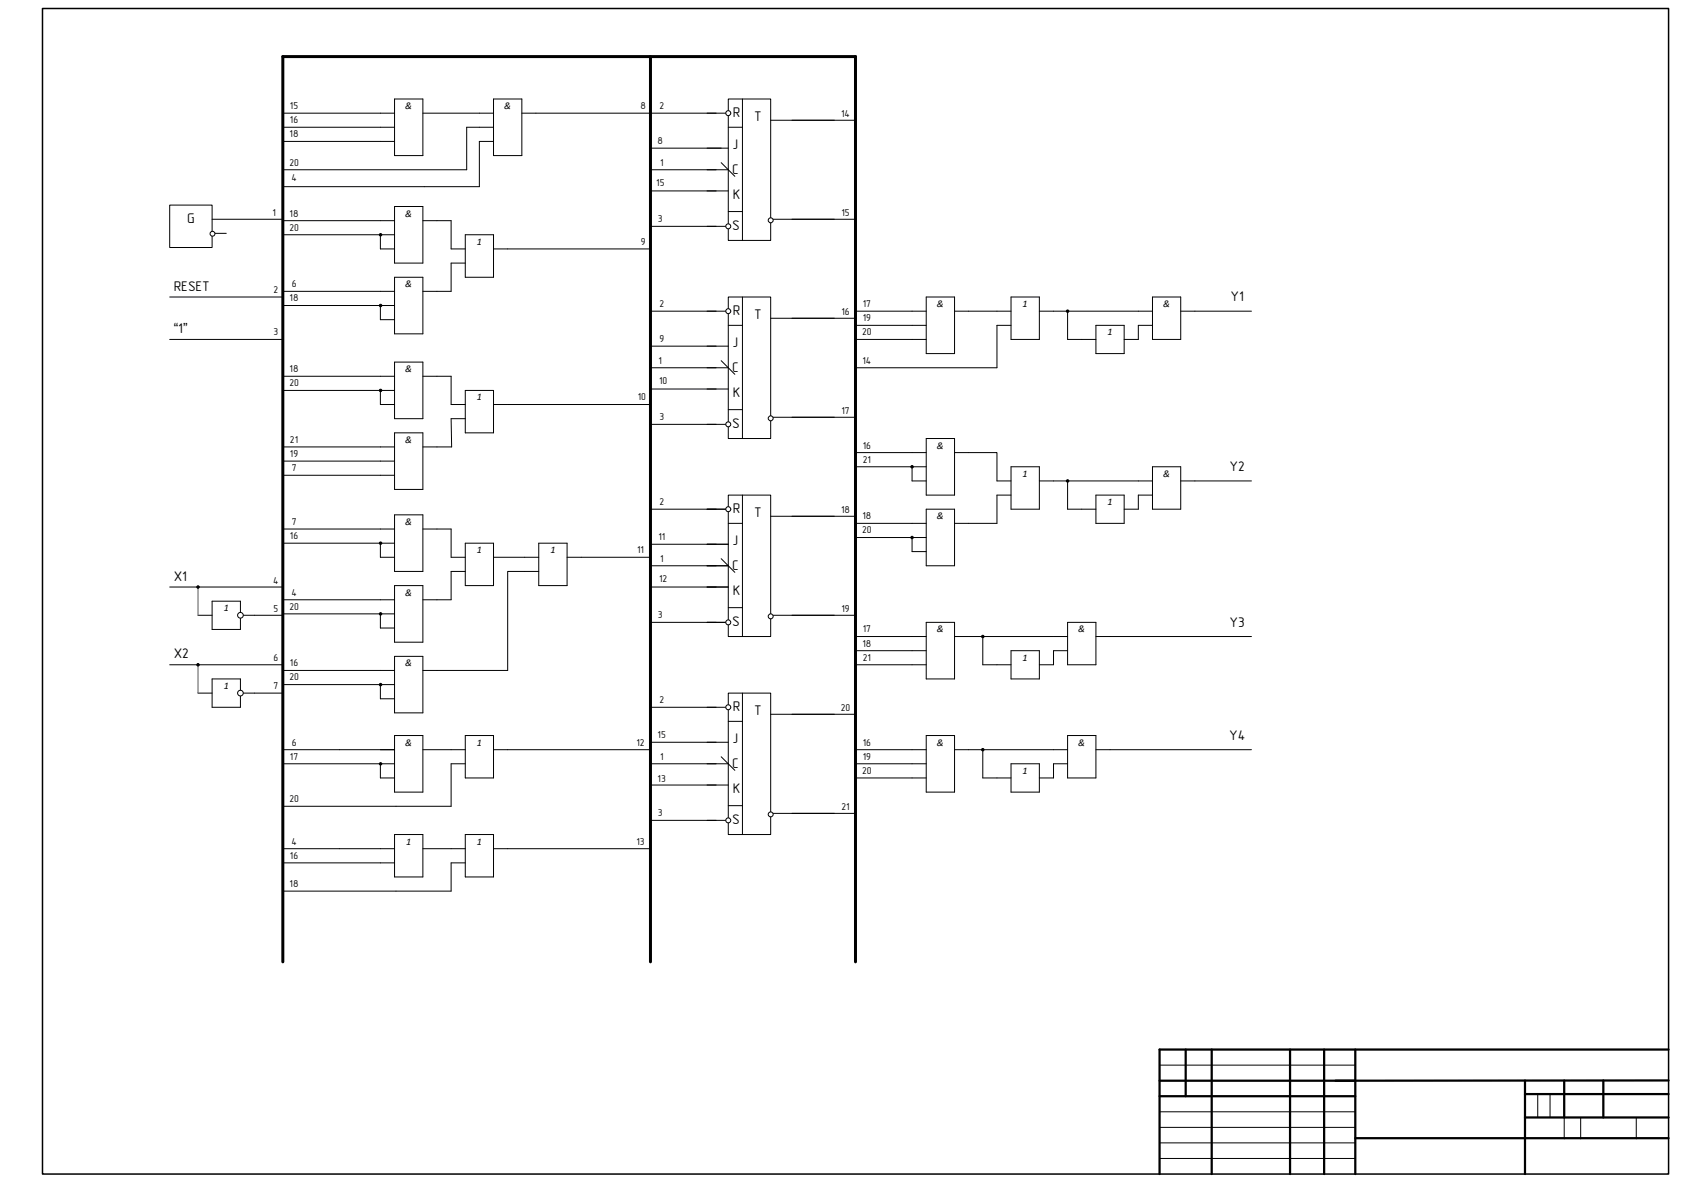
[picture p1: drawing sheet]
<svg xmlns="http://www.w3.org/2000/svg" width="594mm" height="420mm" viewBox="0 0 594 420" stroke-linecap="round" stroke-linejoin="round" font-family="sans-serif">
<path d="M15 3h574.6v411.7h-574.6z" fill="none" stroke="#000" stroke-width=".53"/>
<g fill="none" stroke="#000" stroke-width=".79">
<path d="M419 370.7v16.5M428.2 370.7v44M455.9 370.7v44M467.9 370.7v44M478.9 370.7v44M589.6 370.7h-179.9v44M409.7 381.7h69.2M409.7 387.2h69.2M538.9 381.7v33M538.9 386.5h50.7M552.7 381.7v13M566.6 381.7v13"/>
<path d="M478.9 402.1h110.7"/>
</g>
<path d="M60 72.4h14.9v15h-14.9zM74.9 77.5h25M74.9 82.4h5.1M409.7 376.2h69.2M409.7 392.7h69.2M409.7 398.2h69.2M543.4 386.5v8.2M547.7 386.5v8.2M409.7 403.7h69.2M409.7 409.2h69.2" fill="none" stroke="#000" stroke-width=".35"/>
<path d="M229.9 20v319.8M99.9 339.8v-319.8h202.4v319.8" fill="none" stroke="#000" stroke-width="1.1"/>
<circle cx="75.1" cy="82.6" r=".86" fill="#fff"/>
<g fill="none" stroke="#000" stroke-width=".35">
<path d="M60 104.9h39.9M60 119.9h39.9M60 207.4h39.9M70 217.3h4.9M74.9 212.4h10.1v9.9h-10.1zM85 217.3h5"/>
<circle cx="75.1" cy="82.6" r=".86"/>
</g>
<circle cx="85" cy="217.3" r="1" fill="#fff"/>
<g fill="none" stroke="#000" stroke-width=".35">
<path d="M90 217.3h9.9M60 234.8h39.9M74.9 239.8h10.1v10h-10.1zM70 244.8h4.9M85 244.8h5"/>
<circle cx="85" cy="217.3" r="1"/>
</g>
<path d="M70 207.4v9.9" fill="none" stroke="#00f" stroke-width=".35"/>
<circle cx="85" cy="244.8" r="1" fill="#fff"/>
<g fill="none" stroke="#000" stroke-width=".35">
<path d="M99.9 40h39.5M139.4 35h10v20h-10zM149.4 40h25M174.4 35h10v20h-10zM184.4 40h45.5M99.9 45h39.5M99.9 50h39.5M174.4 45h-9.5v15h-65M174.4 50h-5v15.9h-69.5M99.9 78h39.5M139.4 72.9h10v20h-10zM149.4 78h10v9.9h5"/>
<path d="M99.9 82.9h39.5M134.4 87.9h5M139.4 97.9h10v20h-10zM164.4 92.9h-5v10h-10M164.4 82.9h10v15h-10zM174.4 87.9h55.5M99.9 102.9h39.5M99.9 107.9h39.5M134.4 112.9h5M249.8 109.9h8.4M257.3 104.9h15v50h-15zM257.3 114.9h5.1"/>
<path d="M262.4 104.9v50M99.9 132.9h39.5M99.9 137.9h39.5M139.4 127.9h10v20h-10zM149.4 132.9h10v10h5M164.4 137.9h10v15h-10zM99.9 157.9h39.5M134.4 142.9h5M139.4 152.9h10v20h-10zM164.4 147.9h-5l.2 10h-10.2M174.4 142.9h55.5M257.3 144.7h5.1"/>
<path d="M273.1 147.4h21.7M99.9 162.9h39.5M99.9 167.9h39.5M99.9 186.9h39.5M99.9 191.9h39.5M134.4 191.9v4.9h5M139.4 181.9h10v20h-10zM149.4 186.9h10v9.9h5M164.4 191.9h10v15h-10zM174.4 196.8h16M190.4 191.9h10v15h-10zM200.4 196.8h29.5"/>
<path d="M99.9 211.9h39.5M99.9 216.8h39.5M134.4 216.8v5h5M139.4 206.9h10v19.9h-10zM164.4 201.9h-5v10h-10M190.4 201.9h-11v34.9h-30M99.9 236.8h39.5M139.4 231.9h10v19.9h-10zM90 244.8h9.9M99.9 241.8h39.5M134.4 241.8v5h5M139.4 259.8h10v20h-10z"/>
<path d="M164.4 259.8h10v15h-10zM99.9 264.8h39.5M99.9 269.8h39.5M134.4 269.8v5h5M149.4 264.8h15M164.4 269.8h-5v15h-59.5M174.4 264.8h55.5M99.9 299.8h39.5M139.4 294.8h10v15h-10zM149.4 299.8h15M164.4 294.8h10v15h-10zM174.4 299.8h55.5"/>
<path d="M99.9 304.8h39.5M164.4 304.8h-5v10h-59.5"/>
<circle cx="85" cy="244.8" r="1"/>
</g>
<path d="M70 234.8v10" fill="none" stroke="#00f" stroke-width=".35"/>
<circle cx="257.3" cy="109.9" r=".88" fill="#fff"/>
<circle cx="257.3" cy="109.9" r=".88" fill="none" stroke="#000" stroke-width=".35"/>
<circle cx="272.3" cy="147.8" r=".87" fill="#fff"/>
<g fill="none" stroke="#000" stroke-width=".35">
<path d="M272.3 112.4h22.5M249.8 122.3h7.5M249.8 129.9h7.5M249.8 137.4h7.5M254.8 127.4l4.9 4.8M249.8 149.9h7.5"/>
<circle cx="272.3" cy="147.8" r=".87"/>
</g>
<circle cx="257.3" cy="149.9" r=".88" fill="#fff"/>
<g fill="none" stroke="#000" stroke-width=".35">
<path d="M229.9 40h23.2M229.9 52.3h24.9M229.9 60h23.2M279.8 42.5h22.5M229.9 67.4h23.2M229.9 80h23.2M279.8 77.5h22.5M134.4 82.9v5M134.4 107.9v5M229.9 109.9h23.2M279.8 112.4h22.5M302.3 109.9h25"/>
<path d="M302.3 114.9h25M302.3 119.9h25M327.3 104.9h10v20h-10zM337.3 109.9h20M357.3 104.9h10v15h-10zM357.3 114.9h-5v15h-50M367.3 109.9h39.9M377.2 109.9v10h10.1M387.3 114.9h9.9v10h-9.9zM407.2 104.9h10v15h-10zM407.2 114.9h-5v5h-5M417.2 109.9h25"/>
<path d="M134.4 137.9v5M229.9 122.3h23.2M229.9 129.9h23.2M229.9 137.4h23.2M229.9 149.9h23.2M279.8 147.4h22.5M302.3 159.9h25M327.3 154.9h10v20h-10zM337.3 159.9h15v10h5M229.9 179.9h28.3M302.3 164.9h25M322.3 164.9v5h5"/>
<path d="M327.3 179.9h10v20h-10zM357.3 164.9h10v15h-10zM357.3 174.9h-5v10h-15M367.3 169.9h39.9M377.2 169.9v10h10.1M387.3 174.9h9.9v10h-9.9zM407.2 164.9h10v15h-10zM407.2 174.9h-5v5h-5M417.2 169.9h25M229.9 192.3h27.4M229.9 199.9h27.4M279.8 182.4h22.5"/>
<path d="M302.3 184.9h25M302.3 189.9h25M322.3 189.9v4.9h5M229.9 219.8h27.4M229.9 207.4h27.4M279.8 217.3h22.5M327.3 219.8h10v20h-10zM377.2 219.8h10.1v15h-10.1zM302.3 224.8h25M302.3 229.9h25M302.3 234.8h25M337.3 224.8h39.9"/>
<path d="M347.3 224.8v10h10M357.3 229.9h10v9.9h-10zM377.2 229.9h-4.9v4.9h-5M387.3 224.8h54.9M229.9 249.8h28.3M257.3 244.8h15v50h-15zM257.3 254.8h5.1M262.4 244.8v50M279.8 252.3h22.5M327.3 259.8h10v20h-10zM377.2 259.8h10.1v15h-10.1zM229.9 262.2h23.2"/>
<path d="M229.9 269.8h23.2M229.9 277.3h23.2M302.3 269.8h25M302.3 264.8h25M302.3 274.8h25M337.3 264.8h39.9M347.3 264.8v10h10M357.3 269.8h10v10h-10zM377.2 269.8h-4.9v5h-5M387.3 264.8h54.9M229.9 289.8h23.2M257.3 284.6h5.1"/>
<path d="M273.1 287.3h29.2"/>
<circle cx="134.5" cy="82.9" r=".43"/>
<circle cx="134.5" cy="107.9" r=".44"/>
<circle cx="377.2" cy="109.9" r=".44"/>
<circle cx="134.5" cy="137.9" r=".43"/>
<circle cx="257.3" cy="149.9" r=".88"/>
<circle cx="322.3" cy="164.9" r=".44"/>
<circle cx="377.2" cy="169.9" r=".44"/>
<circle cx="134.5" cy="191.9" r=".43"/>
<circle cx="322.3" cy="189.9" r=".43"/>
<circle cx="70" cy="207.4" r=".44"/>
<circle cx="134.5" cy="216.8" r=".43"/>
<circle cx="70" cy="234.8" r=".44"/>
<circle cx="347.3" cy="224.8" r=".44"/>
<circle cx="134.5" cy="241.8" r=".44"/>
<circle cx="134.5" cy="269.8" r=".43"/>
<circle cx="347.3" cy="264.8" r=".44"/>
</g>
<g fill="#000">
<circle cx="134.5" cy="82.9" r=".43"/>
<circle cx="134.5" cy="107.9" r=".44"/>
<circle cx="377.2" cy="109.9" r=".44"/>
<circle cx="134.5" cy="137.9" r=".43"/>
<circle cx="322.3" cy="164.9" r=".44"/>
<circle cx="377.2" cy="169.9" r=".44"/>
<circle cx="134.5" cy="191.9" r=".43"/>
<circle cx="322.3" cy="189.9" r=".43"/>
<circle cx="70" cy="207.4" r=".44"/>
<circle cx="134.5" cy="216.8" r=".43"/>
<circle cx="70" cy="234.8" r=".44"/>
<circle cx="347.3" cy="224.8" r=".44"/>
<circle cx="134.5" cy="241.8" r=".44"/>
<circle cx="134.5" cy="269.8" r=".43"/>
<circle cx="347.3" cy="264.8" r=".44"/>
</g>
<circle cx="257.3" cy="249.8" r=".88" fill="#fff"/>
<circle cx="257.3" cy="249.8" r=".88" fill="none" stroke="#000" stroke-width=".35"/>
<circle cx="272.3" cy="287.7" r=".87" fill="#fff"/>
<g fill="none" stroke="#000" stroke-width=".35">
<path d="M272.3 252.3h22.5M249.8 262.2h7.5M249.8 269.8h7.5M249.8 277.3h7.5M254.8 267.3l4.9 4.8M249.8 289.8h7.5"/>
<circle cx="272.3" cy="287.7" r=".87"/>
</g>
<circle cx="257.3" cy="289.8" r=".88" fill="#fff"/>
<g fill="none" stroke="#000" stroke-width=".35">
<path d="M249.8 179.9h8.4M257.3 174.9h15v49.9h-15zM262.4 174.9v49.9M257.3 184.9h5.1M257.3 214.6h5.1M273.1 217.3h21.7"/>
<circle cx="257.3" cy="289.8" r=".88"/>
</g>
<circle cx="257.3" cy="179.9" r=".88" fill="#fff"/>
<circle cx="257.3" cy="179.9" r=".88" fill="none" stroke="#000" stroke-width=".35"/>
<circle cx="272.3" cy="217.7" r=".87" fill="#fff"/>
<g fill="none" stroke="#000" stroke-width=".35">
<path d="M249.8 192.3h7.5M249.8 199.9h7.5M254.8 197.4l4.9 4.8M272.3 182.4h22.5M249.8 219.8h7.5M249.8 207.4h7.5"/>
<circle cx="272.3" cy="217.7" r=".87"/>
</g>
<circle cx="257.3" cy="219.8" r=".88" fill="#fff"/>
<g fill="none" stroke="#000" stroke-width=".35">
<path d="M249.8 40h8.4M257.3 35h15v49.9h-15zM262.4 35v49.9M257.3 45h5.1M257.3 74.7h5.1M273.1 77.5h21.7"/>
<circle cx="257.3" cy="219.8" r=".88"/>
</g>
<circle cx="257.3" cy="40" r=".88" fill="#fff"/>
<circle cx="257.3" cy="40" r=".88" fill="none" stroke="#000" stroke-width=".35"/>
<circle cx="272.3" cy="77.8" r=".87" fill="#fff"/>
<g fill="none" stroke="#000" stroke-width=".35">
<path d="M249.8 52.3h7.5M249.8 60h7.5M254.8 57.5l4.9 4.8M272.3 42.5h22.5M249.8 80h7.5M249.8 67.4h7.5"/>
<circle cx="272.3" cy="77.8" r=".87"/>
</g>
<circle cx="257.3" cy="80" r=".88" fill="#fff"/>
<g fill="none" stroke="#000" stroke-width=".35">
<path d="M552.7 394.7v7.6M558.5 394.7v7.6M578.2 394.7v7.6"/>
<circle cx="257.3" cy="80" r=".88"/>
</g>
<path d="M538.9 394.7h50.7M589.6 381.7h-117.7" fill="none" stroke="#000" stroke-width=".79"/>
<g font-size="4.9">
<text x="259" y="41.4">R</text>
<text x="266.5" y="42.7">T</text>
<text x="258.8" y="52.7">J</text>
<text x="258.7" y="61.4">C</text>
<text x="259" y="70.2">K</text>
<text x="66.1" y="78.9">G</text>
<text x="258.7" y="81.3">S</text>
<text x="61.4" y="102.6">RESET</text>
<text x="434.8" y="106.4">Y1</text>
<text x="259" y="111.4">R</text>
<text x="266.5" y="112.6">T</text>
<text x="61.4" y="117.6">“1”</text>
<text x="258.8" y="122.6">J</text>
<text x="258.7" y="131.4">C</text>
<text x="259" y="140.1">K</text>
<text x="258.7" y="151.3">S</text>
<text x="434.5" y="166.4">Y2</text>
<text x="259" y="181.3">R</text>
<text x="266.5" y="182.6">T</text>
<text x="258.8" y="192.6">J</text>
<text x="258.7" y="201.3">C</text>
<text x="61.4" y="205.1">X1</text>
<text x="259" y="210.1">K</text>
<text x="258.7" y="221.2">S</text>
<text x="434.5" y="221.3">Y3</text>
<text x="61.4" y="232.5">X2</text>
<text x="259" y="251.3">R</text>
<text x="266.5" y="252.5">T</text>
<text x="258.8" y="262.5">J</text>
<text x="434.3" y="261.3">Y4</text>
<text x="258.7" y="271.3">C</text>
<text x="259" y="280">K</text>
<text x="258.7" y="291.2">S</text>
</g>
<g font-size="3.5">
<text x="102.5" y="38.5">15</text>
<text x="143.2" y="38.5">&amp;</text>
<text x="178.2" y="38.5">&amp;</text>
<text x="226.4" y="38.5">8</text>
<text x="233" y="38.5">2</text>
<text x="297.2" y="41.3">14</text>
<text x="102.5" y="43.5">16</text>
<text x="102.4" y="48.5">18</text>
<text x="232.4" y="50.7">8</text>
<text x="102.3" y="58.5">20</text>
<text x="233.2" y="58.5">1</text>
<text x="103" y="64">4</text>
<text x="231.9" y="65.8">15</text>
<text x="96.3" y="76.2">1</text>
<text x="102.4" y="76.5">18</text>
<text x="143.2" y="76.5">&amp;</text>
<text x="297.4" y="76.2">15</text>
<text x="102.3" y="81.5">20</text>
<text x="232.5" y="78.5">3</text>
<text x="168.5" y="86.5">1</text>
<text x="226.5" y="86.5">9</text>
<text x="103.1" y="101.5">6</text>
<text x="143.2" y="101.5">&amp;</text>
<text x="96.6" y="103.5">2</text>
<text x="102.4" y="106.5">18</text>
<text x="233" y="108.5">2</text>
<text x="297.4" y="111.2">16</text>
<text x="304.9" y="108.5">17</text>
<text x="304.9" y="113.5">19</text>
<text x="331.1" y="108.5">&amp;</text>
<text x="361.4" y="108.5">1</text>
<text x="411" y="108.5">&amp;</text>
<text x="96.6" y="118.5">3</text>
<text x="304.6" y="118.5">20</text>
<text x="391.4" y="118.5">1</text>
<text x="233" y="120.7">9</text>
<text x="102.4" y="131.4">18</text>
<text x="143.2" y="131.4">&amp;</text>
<text x="232.7" y="128.4">1</text>
<text x="304.7" y="128.5">14</text>
<text x="102.3" y="136.5">20</text>
<text x="232.9" y="135.7">10</text>
<text x="168.5" y="141.5">1</text>
<text x="225.4" y="141.5">10</text>
<text x="233" y="148.4">3</text>
<text x="297.4" y="146.2">17</text>
<text x="102.5" y="156.4">21</text>
<text x="102.5" y="161.4">19</text>
<text x="143.2" y="156.4">&amp;</text>
<text x="304.9" y="158.5">16</text>
<text x="331.1" y="158.4">&amp;</text>
<text x="103.1" y="166.4">7</text>
<text x="304.9" y="163.5">21</text>
<text x="361.4" y="168.4">1</text>
<text x="411" y="168.4">&amp;</text>
<text x="233" y="178.4">2</text>
<text x="391.4" y="178.4">1</text>
<text x="103.1" y="185.4">7</text>
<text x="143.2" y="185.4">&amp;</text>
<text x="297.2" y="181.2">18</text>
<text x="304.7" y="183.4">18</text>
<text x="331.1" y="183.4">&amp;</text>
<text x="102.5" y="190.4">16</text>
<text x="232.6" y="190.6">11</text>
<text x="304.6" y="188.4">20</text>
<text x="168.5" y="195.4">1</text>
<text x="194.5" y="195.4">1</text>
<text x="225.1" y="195.4">11</text>
<text x="233.2" y="198.4">1</text>
<text x="96.5" y="206.1">4</text>
<text x="232.9" y="205.7">12</text>
<text x="79" y="215.9">1</text>
<text x="102.3" y="215.4">20</text>
<text x="103" y="210.4">4</text>
<text x="143.2" y="210.4">&amp;</text>
<text x="96.6" y="216.1">5</text>
<text x="232.5" y="218.4">3</text>
<text x="297.4" y="216.1">19</text>
<text x="304.9" y="223.4">17</text>
<text x="331.1" y="223.4">&amp;</text>
<text x="381" y="223.4">&amp;</text>
<text x="96.6" y="233.4">6</text>
<text x="304.7" y="228.4">18</text>
<text x="304.9" y="233.4">21</text>
<text x="361.4" y="233.4">1</text>
<text x="102.5" y="235.4">16</text>
<text x="143.2" y="235.4">&amp;</text>
<text x="79" y="243.4">1</text>
<text x="96.6" y="243.4">7</text>
<text x="102.3" y="240.4">20</text>
<text x="233" y="248.4">2</text>
<text x="297.1" y="251.1">20</text>
<text x="103.1" y="263.4">6</text>
<text x="143.2" y="263.4">&amp;</text>
<text x="168.5" y="263.4">1</text>
<text x="224.9" y="263.3">12</text>
<text x="232.4" y="260.6">15</text>
<text x="304.9" y="263.4">16</text>
<text x="331.1" y="263.4">&amp;</text>
<text x="381" y="263.4">&amp;</text>
<text x="102.5" y="268.4">17</text>
<text x="233.2" y="268.4">1</text>
<text x="304.9" y="268.4">19</text>
<text x="304.6" y="273.4">20</text>
<text x="361.4" y="273.4">1</text>
<text x="232.4" y="276.1">13</text>
<text x="102.3" y="283.3">20</text>
<text x="297.4" y="286.1">21</text>
<text x="232.5" y="288.4">3</text>
<text x="103" y="298.3">4</text>
<text x="143.5" y="298.3">1</text>
<text x="168.5" y="298.3">1</text>
<text x="224.9" y="298.3">13</text>
<text x="102.5" y="303.3">16</text>
<text x="102.4" y="313.3">18</text>
</g>
</svg>
